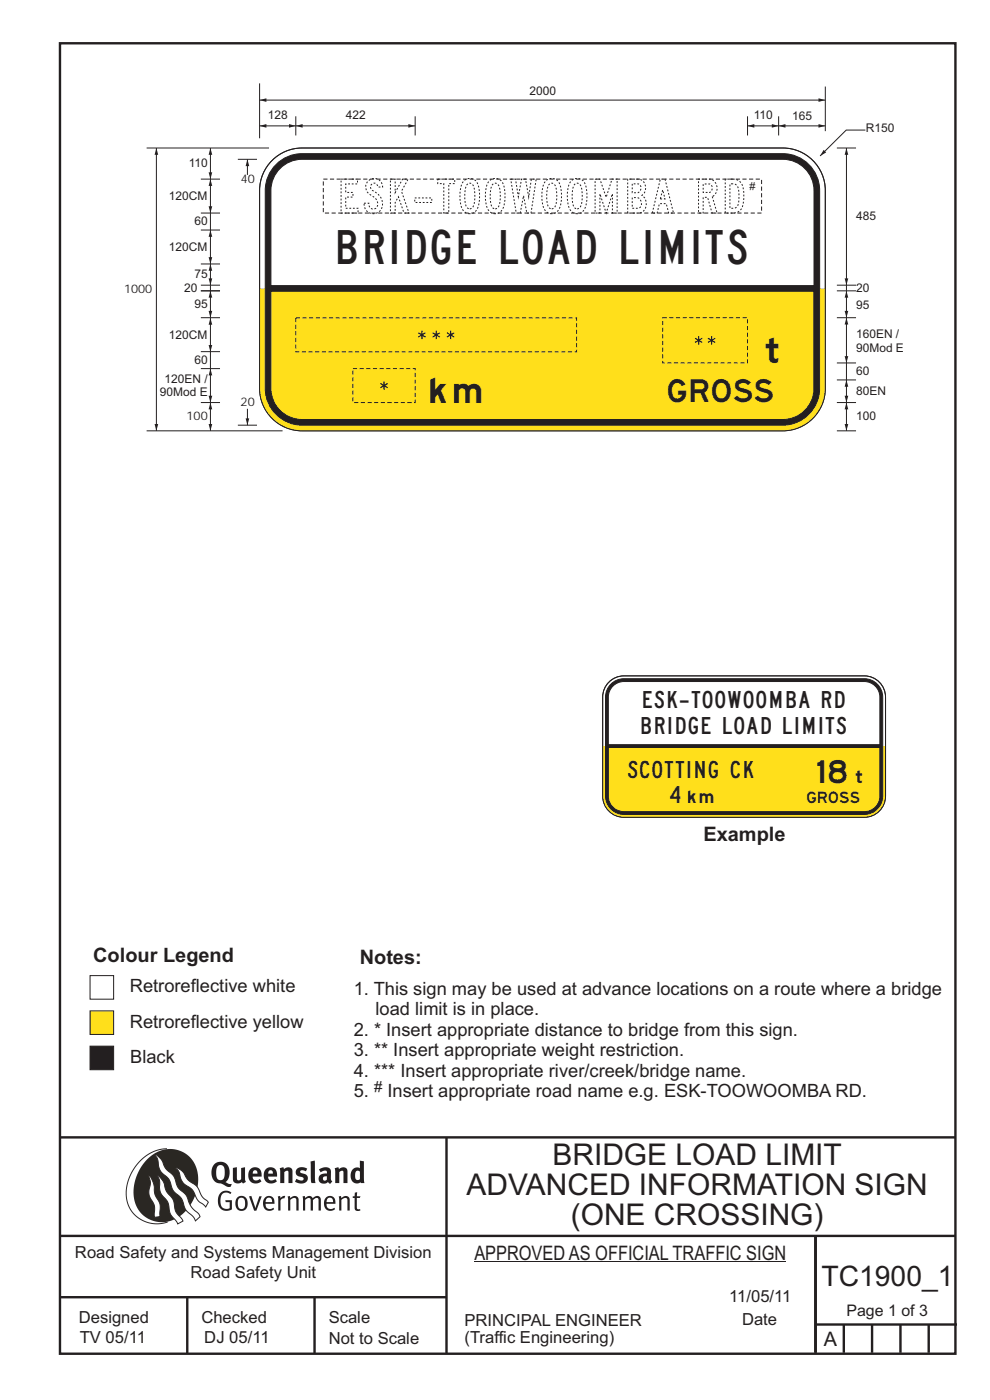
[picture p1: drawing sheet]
<svg xmlns="http://www.w3.org/2000/svg" width="210mm" height="297mm" viewBox="0 0 210 297" stroke-linecap="round" stroke-linejoin="round" font-family="sans-serif">
<g fill="none" stroke="#231f20" stroke-width=".51">
<path d="M12.7 9.2h190v278h-190zM12.7 241.3h190M94.7 241.4v45.8M12.7 275.2h82M12.7 262.2h190.1M39.7 275.2v12M66.7 275.2v12M173 262.1v24.9M173 281h30M179 281v6M185 281v6M191 281v6"/>
<path d="M197 281v6"/>
</g>
<path d="M100.6 267.7h66.2" fill="none" stroke="#231f20" stroke-width=".21"/>
<path d="M35.4 243.7a9.5 9.5 0 0 0-8.6 10.4 6.5 6.5 0 0 0 8.8 5.1" fill="none" stroke="#2a2723" stroke-width=".21"/>
<path d="M31.3 245.9a6.1 6.1 0 0 1 7.3-1.6 6.1 6.1 0 0 1 3.4 6.6 8.8 8.8 0 0 1-7.2 8.4 6.1 6.1 0 0 1-6.4-7.5 10.5 10.5 0 0 1 2.9-5.9z" fill-rule="evenodd" fill="#2a2723"/>
<g fill="#fff" stroke="#2a2723" stroke-width=".21">
<path d="M31.6 249.3l.3 .3 .6 1.2 .4 2.6 1 2 .1 2.7-1.2 .1-.1-2.4-.9-1.8-.2-.7 .3-2.4z" fill-rule="evenodd"/>
<path d="M37.2 247.7l.5 .1 .9 .6 1.3 1.9 1.9 1.5 1.1 2.1 1.3 1.2-.6 1-1.6-1.5-1.2-2.2-2-1.5-.5-.9-.4-1.5z" fill-rule="evenodd"/>
<path d="M32.8 244.9l.4 .1 .9 .8 1 2.1 1.7 1.5 1 2.5 1.6 1.6 1.2 2.5 1.6 1.6 .2 .5-.9 .9-.5-.9-1.6-1.5-1-2.4-1.7-1.7-.9-2.4-1.8-1.7-.3-.9-.3-1.6z" fill-rule="evenodd"/>
<path d="M33.4 249.4l.5 .3 .7 .9 .7 2.1 1.5 1.9 .5 2.5 1.5 1.8v.1l-1.1 .6-1.6-2.1-.6-2.5-1.4-1.9-.3-1v-1.6z" fill-rule="evenodd"/>
</g>
<g fill="#231f20">
<path d="M46.8 253.1l.5-.4 .7-.1 .6 .1 .5 .3-.2 .3-.9-.3-.8 .2-.3 .7-.1 1.1 .1 .6 .3 .5 .5 .3h.6l.4-.1v-1.3h-.8l-.1-.4h1.4v2l-.7 .2-.8 .1-.6-.3-.5-.4-.3-.8-.1-1 .2-.7z" fill-rule="evenodd"/>
<path d="M50.7 254.3l.7-.2 .5 .5 .1 1.2-.2 .4-.3 .2h-.5l-.4-.3-.2-1.1zM50.4 254l-.5 1.1 .3 1.2 .7 .5 1-.1 .4-.4 .2-.5v-.8l-.2-.7-.3-.4-.5-.2h-.6z" fill-rule="evenodd"/>
<path d="M52.8 253.8l.5-.1 .9 2.6 .8-2.5h.5l-1.1 3h-.5z" fill-rule="evenodd"/>
<path d="M56.6 254.2l.4-.1 .4 .1 .2 .3 .1 .5h-1.4zM56.2 254l-.4 1v.7l.3 .6 .4 .4 .5 .2 1.1-.3 .1-.1-.2-.3-.6 .3-.7-.2-.3-.2-.1-.6v-.1h1.9l-.2-1.2-.8-.5-.5 .1z" fill-rule="evenodd"/>
<path d="M58.9 253.8l.5-.1 .1 .5 .4-.4 .6-.1-.2 .5-.4 .1-.4 .3v2.2h-.5z" fill-rule="evenodd"/>
<path d="M61 253.8l.5-.1a.24 .24 0 0 0 .1 .4 .24 .24 0 0 0 .3-.2l.8-.2 .6 .5v2.6h-.4l-.1-2.3-.1-.3-.3-.1-.8 .5v2.2h-.5z" fill-rule="evenodd"/>
<path d="M64.2 253.8l.4-.1a.23 .23 0 0 0 .2 .4 .23 .23 0 0 0 .3-.2l.5-.2 .6 .2a.23 .23 0 0 0 .2 .2 .23 .23 0 0 0 .2-.1l.8-.3 .6 .4 .1 2.7h-.5v-2.3l-.1-.3-.3-.1-.8 .5v2.2h-.5v-2.3l-.1-.3-.3-.1-.8 .4v2.3h-.4z" fill-rule="evenodd"/>
<path d="M69.5 254.2l.5-.1 .4 .1 .3 .8h-1.4zM69.2 254l-.5 1 .1 .7 .2 .6 .4 .4 .4 .2 1.1-.3 .2-.1-.2-.3-.6 .3-.7-.2-.3-.4v-.5h1.9l-.2-1.2-.4-.3-.5-.2-.5 .1z" fill-rule="evenodd"/>
<path d="M71.8 253.8l.5-.1a.24 .24 0 0 0 .1 .4 .24 .24 0 0 0 .4-.2l.7-.2 .6 .5 .1 2.6h-.5v-2.3l-.1-.3-.3-.1-.9 .5v2.2h-.4z" fill-rule="evenodd"/>
<path d="M75.3 253l.5-.1-.1 .9h.8l-.2 .3h-.6v2.2l.2 .2h.5v.3l-.2 .1-.6-.1-.4-.3v-2.4h-.4v-.3h.4z" fill-rule="evenodd"/>
<path d="M46.2 247.4l.4-.2h.4l.6 .6v1.8l-.2 .5-.3 .2h-.8l-.3-.6-.1-1.5zM45.5 246.9l-.4 .7-.2 .8v1l.3 .9 .7 .6 1 .2 1.6 .7 .4-.1 .3-.5h-.6l-.8-.4 .7-1 .2-1.5a1.91 1.91 0 0 0-1.1-1.7 1.91 1.91 0 0 0-2.1 .3z" fill-rule="evenodd"/>
<path d="M49.4 247.8l.8-.2 .1 2.5 .1 .2 .3 .1 .5-.3v-2.3l.8-.2v2.6l.2 .5-.7 .3a.39 .39 0 0 0-.7 0h-.8l-.5-.4z" fill-rule="evenodd"/>
<path d="M53.8 248.4l.3-.1h.3l.2 .7h-1zM53.1 248l-.3 .5-.1 .8v.7l.4 .6 .5 .4 .6 .1 .7-.1 .6-.4-.4-.5-.4 .3h-.5l-.4-.2-.2-.3v-.3h1.9l-.1-1-.3-.6-1-.4-.5 .1z" fill-rule="evenodd"/>
<path d="M57.1 248.4l.2-.1h.4l.2 .7h-1zM56.4 248l-.3 .6-.2 .8 .2 .7 .3 .5 .5 .4 .6 .1 .6-.1 .6-.4-.3-.5-.6 .3h-.5l-.4-.6v-.2h1.9l-.1-1-.3-.6-.5-.3-.5-.1-.5 .1z" fill-rule="evenodd"/>
<path d="M59.3 247.8l.8-.2 .1 .4 1-.4 .7 .3 .1 .5v2.6h-.8v-2.3l-.3-.3-.6 .3v2.3h-.9z" fill-rule="evenodd"/>
<path d="M63 248l.9-.4 1.3 .3-.3 .6-.9-.2-.3 .2 .1 .3 1 .3 .4 .4v.8l-.4 .6-1.1 .2-1.1-.4 .3-.6 1 .3h.3l.2-.3-.1-.3-1-.3-.4-.3-.2-.6z" fill-rule="evenodd"/>
<path d="M68.6 249.7l.7-.2v.7l-.3 .3-.3-.1-.2-.3zM67.7 248.1l.3 .6 .8-.4 .5 .2a.35 .35 0 0 1 0 .5 .35 .35 0 0 1-.5 0l-1 .4-.2 .9 .2 .4 .3 .3h1.1a.49 .49 0 0 1 .8 .2l.5-.6-.3-.4v-1.7l-.2-.5-.4-.3-.6-.1z" fill-rule="evenodd"/>
<path d="M71 247.8l.8-.2 .1 .4 1-.4 .6 .3 .2 .5v2.6h-.8v-2.3l-.3-.3-.6 .3v2.3h-.9z" fill-rule="evenodd"/>
<path d="M75.6 248.5l.3-.1 .4 .2v1.5l-.3 .2-.4-.1-.2-.3v-.9zM76.3 246.2v1.3a.19 .19 0 0 1 0 .3 .19 .19 0 0 1-.3-.1l-.8 .1-.6 .5-.2 .9 .1 1 .3 .5 .6 .3h.6l.5-.2v.2h.8l-.1-4.6z" fill-rule="evenodd"/>
<path d="M65.9 246.4l.9-.2 .1 4.8h-.8l-.1-.3z" fill-rule="evenodd"/>
</g>
<path d="M19.1 221.9h5v5h-5z" fill-rule="evenodd" fill="#231f20" stroke="#231f20" stroke-width=".21"/>
<path d="M19.1 214.5h5v5h-5z" fill-rule="evenodd" fill="#ffdf1b" stroke="#231f20" stroke-width=".21"/>
<path d="M19.1 207h5v5h-5z" fill-rule="evenodd" fill="#fff" stroke="#231f20" stroke-width=".21"/>
<path d="M55.1 21.2h120M177.5 77h4.1M177.5 67.4h4.1M177.5 85.4h4.1M177.5 80.6h4.1" fill="none" stroke="#231f20" stroke-width=".21"/>
<g fill="#231f20">
<path d="M55.1 21.2l1.4-.3v.7z"/>
<path d="M173.6 20.9l1.4 .3-1.4 .4z"/>
</g>
<path d="M179.6 80.6v4.8" fill="none" stroke="#231f20" stroke-width=".21"/>
<g fill="#231f20">
<path d="M179.2 84h.7l-.3 1.4z"/>
<path d="M179.6 80.6l.3 1.4h-.7z"/>
</g>
<path d="M179.6 67.4v9.6" fill="none" stroke="#231f20" stroke-width=".21"/>
<g fill="#231f20">
<path d="M179.6 67.4l.3 1.4h-.7z"/>
<path d="M179.2 75.6h.7l-.3 1.4z"/>
</g>
<path d="M55.1 17.7v11.6M175.1 18.4v9.4M31.1 31.4h26M183.6 27.6h-4.1l-5.5 5.5M179.6 77v3.6M31.1 91.4h28.8" fill="none" stroke="#231f20" stroke-width=".21"/>
<path d="M174.7 31.8l.6 .5-1.3 .8z" fill="#231f20"/>
<path d="M55.1 26.7h7.6M62.7 24.7v4" fill="none" stroke="#231f20" stroke-width=".21"/>
<g fill="#231f20">
<path d="M55.1 26.7l1.4-.4v.8z"/>
<path d="M61.3 26.3l1.4 .4-1.4 .4z"/>
</g>
<path d="M62.7 26.7h25.4M88.1 24.7v4" fill="none" stroke="#231f20" stroke-width=".21"/>
<g fill="#231f20">
<path d="M86.6 26.3l1.4 .4-1.4 .4z"/>
<path d="M62.8 26.7l1.4-.4v.8z"/>
</g>
<path d="M165.2 26.7h9.9" fill="none" stroke="#231f20" stroke-width=".21"/>
<g fill="#231f20">
<path d="M165.2 26.7l1.4-.4v.8z"/>
<path d="M173.6 26.3l1.4 .4-1.4 .4z"/>
</g>
<path d="M158.6 24.7v4M158.6 26.7h6.6M165.2 24.7v4" fill="none" stroke="#231f20" stroke-width=".21"/>
<g fill="#231f20">
<path d="M163.7 26.3l1.4 .4-1.4 .4z"/>
<path d="M158.6 26.7l1.4-.4v.8z"/>
</g>
<path d="M179.6 85.4v6" fill="none" stroke="#231f20" stroke-width=".21"/>
<g fill="#231f20">
<path d="M179.6 85.4l.3 1.4h-.7z"/>
<path d="M179.2 90h.7l-.3 1.4z"/>
</g>
<path d="M177.5 61.7h4.1M179.6 61.7v5.7" fill="none" stroke="#231f20" stroke-width=".21"/>
<g fill="#231f20">
<path d="M179.2 66h.7l-.3 1.4z"/>
<path d="M179.6 61.7l.3 1.4h-.7z"/>
</g>
<path d="M57.7 34a9 9 0 0 1 6.4-2.6h102a9 9 0 0 1 9 9v42a9 9 0 0 1-9 9h-102a9 9 0 0 1-9-9v-42a9 9 0 0 1 2.6-6.4z" fill-rule="evenodd" fill="#fff" stroke="#231f20" stroke-width=".21"/>
<path d="M177.5 31.4h4.1M179.6 31.4v30.3M44.6 45.2v3.6M44.6 60.5v1.2M177.5 60.5h4.1M177.5 91.4h4.1" fill="none" stroke="#231f20" stroke-width=".21"/>
<g fill="#231f20">
<path d="M179.6 31.4l.3 1.4h-.7z"/>
<path d="M179.2 59.1h.7l-.3 1.4z"/>
</g>
<path d="M55.1 61.2h1.2v21.2a7.8 7.8 0 0 0 7.8 7.8h102a7.8 7.8 0 0 0 7.8-7.8v-21.2h1.2v21.2a9 9 0 0 1-9 9h-102a9 9 0 0 1-9-9z" fill-rule="evenodd" fill="#ffdf1b"/>
<path d="M58.6 34.9a7.8 7.8 0 0 1 5.5-2.3h102a7.8 7.8 0 0 1 7.8 7.8v42a7.8 7.8 0 0 1-7.8 7.8h-102a7.8 7.8 0 0 1-7.8-7.8v-42a7.8 7.8 0 0 1 2.3-5.5z" fill-rule="evenodd" fill="#231f20" stroke="#231f20" stroke-width=".21"/>
<path d="M59.1 36.1a6.6 6.6 0 0 1 5-2.3h102a6.6 6.6 0 0 1 6.6 6.6v42a6.6 6.6 0 0 1-6.6 6.6h-102a6.6 6.6 0 0 1-6.6-6.6v-42a6.6 6.6 0 0 1 1.6-4.3z" fill-rule="evenodd" fill="#fff" stroke="#231f20" stroke-width=".21"/>
<path d="M57.5 60.6h115.2v1.2h-115.2z" fill-rule="evenodd" fill="#231f20" stroke="#231f20" stroke-width=".21"/>
<path d="M68.6 38h92.9v7.2h-92.9z" fill="none" stroke="#231f20" stroke-width=".21" stroke-dasharray=".9 .5" stroke-linecap="butt"/>
<path d="M57.5 61.8h115.2v20.6a6.6 6.6 0 0 1-6.6 6.6h-102a6.6 6.6 0 0 1-6.6-6.6z" fill-rule="evenodd" fill="#ffdf1b" stroke="#231f20" stroke-width=".21"/>
<path d="M74.9 78.2h13.2v7.2h-13.2zM140.6 67.4h18v9.6h-18z" fill="none" stroke="#231f20" stroke-width=".21" stroke-dasharray=".9 .5" stroke-linecap="butt"/>
<g fill="#231f20">
<path d="M80.8 81.2l.5 .4v-.7h.3v.7l.6-.4 .1 .3-.6 .3 .6 .3-.1 .3-.6-.4v.7h-.3v-.7l-.5 .4-.2-.3 .6-.3-.6-.3z" fill-rule="evenodd"/>
<path d="M150.2 71.6l.6 .4v-.7h.3v.7l.6-.4 .1 .3-.6 .3 .6 .3-.1 .3-.6-.4v.7h-.3v-.7l-.6 .4-.1-.3 .6-.3-.6-.3z" fill-rule="evenodd"/>
<path d="M147.5 71.6l.6 .4v-.7h.2v.7l.6-.4 .1 .3-.5 .3 .5 .3-.1 .3-.6-.4v.7h-.2v-.7l-.6 .4-.2-.3 .6-.3-.6-.3z" fill-rule="evenodd"/>
</g>
<path d="M62.7 67.4h59.6v7.2h-59.6z" fill="none" stroke="#231f20" stroke-width=".21" stroke-dasharray=".9 .5" stroke-linecap="butt"/>
<g fill="#231f20">
<path d="M88.8 70.5l.6 .3v-.7h.2v.7l.6-.3 .1 .2-.5 .4 .5 .3-.1 .2-.6-.3v.6h-.2v-.6l-.6 .3-.2-.2 .6-.3-.6-.4z" fill-rule="evenodd"/>
<path d="M91.8 70.5l.6 .3v-.7h.3v.7l.5-.3 .2 .2-.6 .4 .6 .3-.2 .2-.5-.3v.6h-.3v-.6l-.6 .3-.1-.2 .6-.3-.6-.4z" fill-rule="evenodd"/>
<path d="M94.9 70.5l.6 .3v-.7h.2v.7l.6-.3 .1 .2-.6 .4 .6 .3-.1 .2-.6-.3v.6h-.2v-.6l-.6 .3-.2-.2 .6-.3-.6-.4z" fill-rule="evenodd"/>
</g>
<path d="M42.6 38h4.1M50.5 33.8h4M57.7 34a9 9 0 0 1 6.4-2.6h102a9 9 0 0 1 9 9v42a9 9 0 0 1-9 9h-102a9 9 0 0 1-9-9v-42a9 9 0 0 1 2.6-6.4zM42.6 56h4.1M42.6 48.8h4.1M42.6 45.2h4.1M44.6 48.8v7.2" fill="none" stroke="#231f20" stroke-width=".21"/>
<g fill="#231f20">
<path d="M44.3 54.6h.7l-.4 1.4z"/>
<path d="M44.6 48.8l.4 1.4h-.7z"/>
</g>
<path d="M44.6 38v7.2" fill="none" stroke="#231f20" stroke-width=".21"/>
<g fill="#231f20">
<path d="M44.3 43.8h.7l-.4 1.4z"/>
<path d="M44.6 38l.4 1.4h-.7z"/>
</g>
<path d="M44.6 31.4v6.6" fill="none" stroke="#231f20" stroke-width=".21"/>
<g fill="#231f20">
<path d="M44.6 31.4l.4 1.4h-.7z"/>
<path d="M44.3 36.6h.7l-.4 1.4z"/>
</g>
<path d="M52.5 33.8v3.3" fill="none" stroke="#231f20" stroke-width=".21"/>
<path d="M52.5 33.8l.4 1.4h-.8z" fill="#231f20"/>
<path d="M44.6 56v4.5M42.6 61.7h4.1M42.6 60.5h4.1" fill="none" stroke="#231f20" stroke-width=".21"/>
<g fill="#231f20">
<path d="M44.3 59.1h.7l-.4 1.4z"/>
<path d="M44.6 56l.4 1.4h-.7z"/>
</g>
<path d="M33.2 31.4v60M42.6 61.7h4.1M42.6 78.2h4.1M42.6 74.6h4.1M42.6 67.4h4.1M42.6 85.4h4.1M50.5 90.2h4" fill="none" stroke="#231f20" stroke-width=".21"/>
<g fill="#231f20">
<path d="M33.2 31.4l.4 1.4h-.8z"/>
<path d="M32.8 90h.8l-.4 1.4z"/>
</g>
<path d="M52.5 86.7v3.5" fill="none" stroke="#231f20" stroke-width=".21"/>
<path d="M52.1 88.8h.8l-.4 1.4z" fill="#231f20"/>
<path d="M44.6 85.4v6" fill="none" stroke="#231f20" stroke-width=".21"/>
<g fill="#231f20">
<path d="M44.6 85.4l.4 1.4h-.7z"/>
<path d="M44.3 90h.7l-.4 1.4z"/>
</g>
<path d="M44.6 78.2v7.2" fill="none" stroke="#231f20" stroke-width=".21"/>
<g fill="#231f20">
<path d="M44.3 84h.7l-.4 1.4z"/>
<path d="M44.6 78.2l.4 1.4h-.7z"/>
</g>
<path d="M44.6 67.4v10.8" fill="none" stroke="#231f20" stroke-width=".21"/>
<g fill="#231f20">
<path d="M44.3 73.2h.7l-.4 1.4z"/>
<path d="M44.6 67.5l.4 1.4h-.7z"/>
</g>
<path d="M44.6 61.7v5.7" fill="none" stroke="#231f20" stroke-width=".21"/>
<g fill="#231f20">
<path d="M44.6 61.7l.4 1.4h-.7z"/>
<path d="M44.3 66h.7l-.4 1.4z"/>
</g>
<path d="M129.4 144.4a4.5 4.5 0 0 1 2.9-1h51a4.5 4.5 0 0 1 4.5 4.5v21a4.5 4.5 0 0 1-4.5 4.5h-51a4.5 4.5 0 0 1-4.5-4.5v-21a4.5 4.5 0 0 1 1.6-3.5z" fill-rule="evenodd" fill="#fff" stroke="#231f20" stroke-width=".21"/>
<path d="M127.8 158.3h.6v10.6a3.9 3.9 0 0 0 3.9 3.9h51a3.9 3.9 0 0 0 3.9-3.9v-10.6h.6v10.6a4.5 4.5 0 0 1-4.5 4.5h-51a4.5 4.5 0 0 1-4.5-4.5z" fill-rule="evenodd" fill="#ffdf1b"/>
<path d="M129.6 145.1a3.9 3.9 0 0 1 2.7-1.1h51a3.9 3.9 0 0 1 3.9 3.9v21a3.9 3.9 0 0 1-3.9 3.9h-51a3.9 3.9 0 0 1-3.9-3.9v-21a3.9 3.9 0 0 1 1.2-2.8z" fill-rule="evenodd" fill="#231f20" stroke="#231f20" stroke-width=".21"/>
<path d="M130 145.6a3.3 3.3 0 0 1 2.3-1h51a3.3 3.3 0 0 1 3.3 3.3v21a3.3 3.3 0 0 1-3.3 3.3h-51a3.3 3.3 0 0 1-3.3-3.3v-21a3.3 3.3 0 0 1 1-2.3z" fill-rule="evenodd" fill="#fff" stroke="#231f20" stroke-width=".21"/>
<path d="M129 158h57.6v.6h-57.6z" fill-rule="evenodd" fill="#231f20" stroke="#231f20" stroke-width=".21"/>
<path d="M129 158.6h57.6v10.3a3.3 3.3 0 0 1-3.3 3.3h-51a3.3 3.3 0 0 1-3.3-3.3z" fill-rule="evenodd" fill="#ffdf1b" stroke="#231f20" stroke-width=".21"/>
<path d="M129.4 144.4a4.5 4.5 0 0 1 2.9-1h51a4.5 4.5 0 0 1 4.5 4.5v21a4.5 4.5 0 0 1-4.5 4.5h-51a4.5 4.5 0 0 1-4.5-4.5v-21a4.5 4.5 0 0 1 1.6-3.5z" fill="none" stroke="#231f20" stroke-width=".21"/>
<g font-size="7.2" fill="#231f20">
<text x="72.4" y="45.2">ESK-TOOWOOMBA RD</text>
<text x="71.7" y="56">BRIDGE LOAD LIMITS</text>
</g>
<g font-size="6.3" fill="#231f20">
<text x="117.2" y="247.2">BRIDGE LOAD LIMIT</text>
<text x="99" y="253.5">ADVANCED INFORMATION SIGN</text>
<text x="121.1" y="259.9">(ONE CROSSING)</text>
</g>
<text font-size="6" fill="#231f20" x="174.3" y="272.9">TC1900_1</text>
<g font-size="5.4" fill="#231f20">
<text x="162.4" y="77">t</text>
<text x="91.3" y="85.4">km</text>
</g>
<g font-size="4.8" fill="#231f20">
<text x="141.8" y="85.3">GROSS</text>
<text x="173.4" y="166.2">18</text>
</g>
<g font-size="4.2" fill="#231f20">
<text x="149.2" y="178.4">Example</text>
<text x="19.8" y="204.1">Colour Legend</text>
<text x="76.3" y="204.5">Notes:</text>
<text x="100.6" y="267.2">APPROVED AS OFFICIAL TRAFFIC SIGN</text>
<text x="174.7" y="285.6">A</text>
</g>
<g font-size="3.9" fill="#231f20">
<text x="27.5" y="210.5">Retroreflective white</text>
<text x="75" y="211">1. This sign may be used at advance locations on a route where a bridge</text>
<text x="79.7" y="215.4">load limit is in place.</text>
<text x="27.5" y="218">Retroreflective yellow</text>
<text x="75" y="219.7">2. * Insert appropriate distance to bridge from this sign.</text>
<text x="27.6" y="225.4">Black</text>
<text x="75" y="224">3. ** Insert appropriate weight restriction.</text>
<text x="75" y="228.4">4. *** Insert appropriate river/creek/bridge name.</text>
<text x="75" y="232.7">5.</text>
<text x="82.2" y="232.7">Insert appropriate road name e.g. ESK-TOOWOOMBA RD.</text>
</g>
<g font-size="3.6" fill="#231f20">
<text x="136.2" y="155.7">BRIDGE LOAD LIMITS</text>
<text x="136.5" y="150.3">ESK-TOOWOOMBA RD</text>
<text x="133.3" y="165">SCOTTING CK</text>
<text x="142.1" y="170.4">4</text>
</g>
<g font-size="3.5" fill="#231f20">
<text x="15.9" y="266.8">Road Safety and Systems Management Division</text>
<text x="40.4" y="271.1">Road Safety Unit</text>
<text x="16.7" y="280.6">Designed</text>
<text x="42.7" y="280.6">Checked</text>
<text x="69.7" y="280.6">Scale</text>
<text x="98.5" y="281.3">PRINCIPAL ENGINEER</text>
<text x="154.7" y="276.2">11/05/11</text>
<text x="157.4" y="281.2">Date</text>
<text x="16.9" y="284.8">TV 05/11</text>
<text x="43.3" y="284.9">DJ 05/11</text>
<text x="69.7" y="285.2">Not to Scale</text>
<text x="98.5" y="284.8">(Traffic Engineering)</text>
</g>
<text font-size="3.4" fill="#231f20" x="179.5" y="279.2">Page 1 of 3</text>
<text font-size="3.2" fill="#231f20" x="79.3" y="231.8">#</text>
<g font-size="2.7" fill="#231f20">
<text x="181.5" y="166.2">t</text>
<text x="146" y="170.4">km</text>
</g>
<g font-size="2.5" fill="#231f20">
<text x="112.3" y="20.1">2000</text>
<text x="56.8" y="25.3">128</text>
<text x="73.4" y="25.4">422</text>
<text x="159.9" y="25.3">110</text>
<text x="168" y="25.4">165</text>
<text x="183.7" y="28.1">R150</text>
<text x="40.1" y="35.5">110</text>
<text x="51.1" y="38.8">40</text>
<text x="35.8" y="42.4">120CM</text>
<text x="41.2" y="47.8">60</text>
<text x="181.6" y="46.7">485</text>
<text x="35.8" y="53.2">120CM</text>
<text x="41.2" y="59">75</text>
<text x="26.3" y="62.2">1000</text>
<text x="39" y="61.9">20</text>
<text x="41.3" y="65.3">95</text>
<text x="181.6" y="61.9">20</text>
<text x="181.6" y="65.4">95</text>
<text x="35.8" y="71.8">120CM</text>
<text x="181.6" y="71.8">160EN /</text>
<text x="41.2" y="77.2">60</text>
<text x="181.6" y="74.6">90Mod E</text>
<text x="34.9" y="81.3">120EN /</text>
<text x="181.6" y="79.6">60</text>
<text x="181.6" y="83.8">80EN</text>
<text x="33.9" y="84.1">90Mod E</text>
<text x="39.6" y="89.2">100</text>
<text x="51" y="86.2">20</text>
<text x="181.6" y="89.2">100</text>
</g>
<text font-size="2.4" fill="#231f20" x="171.2" y="170.3">GROSS</text>
<text font-size="2.3" fill="#231f20" x="159" y="40.3">#</text>
</svg>
